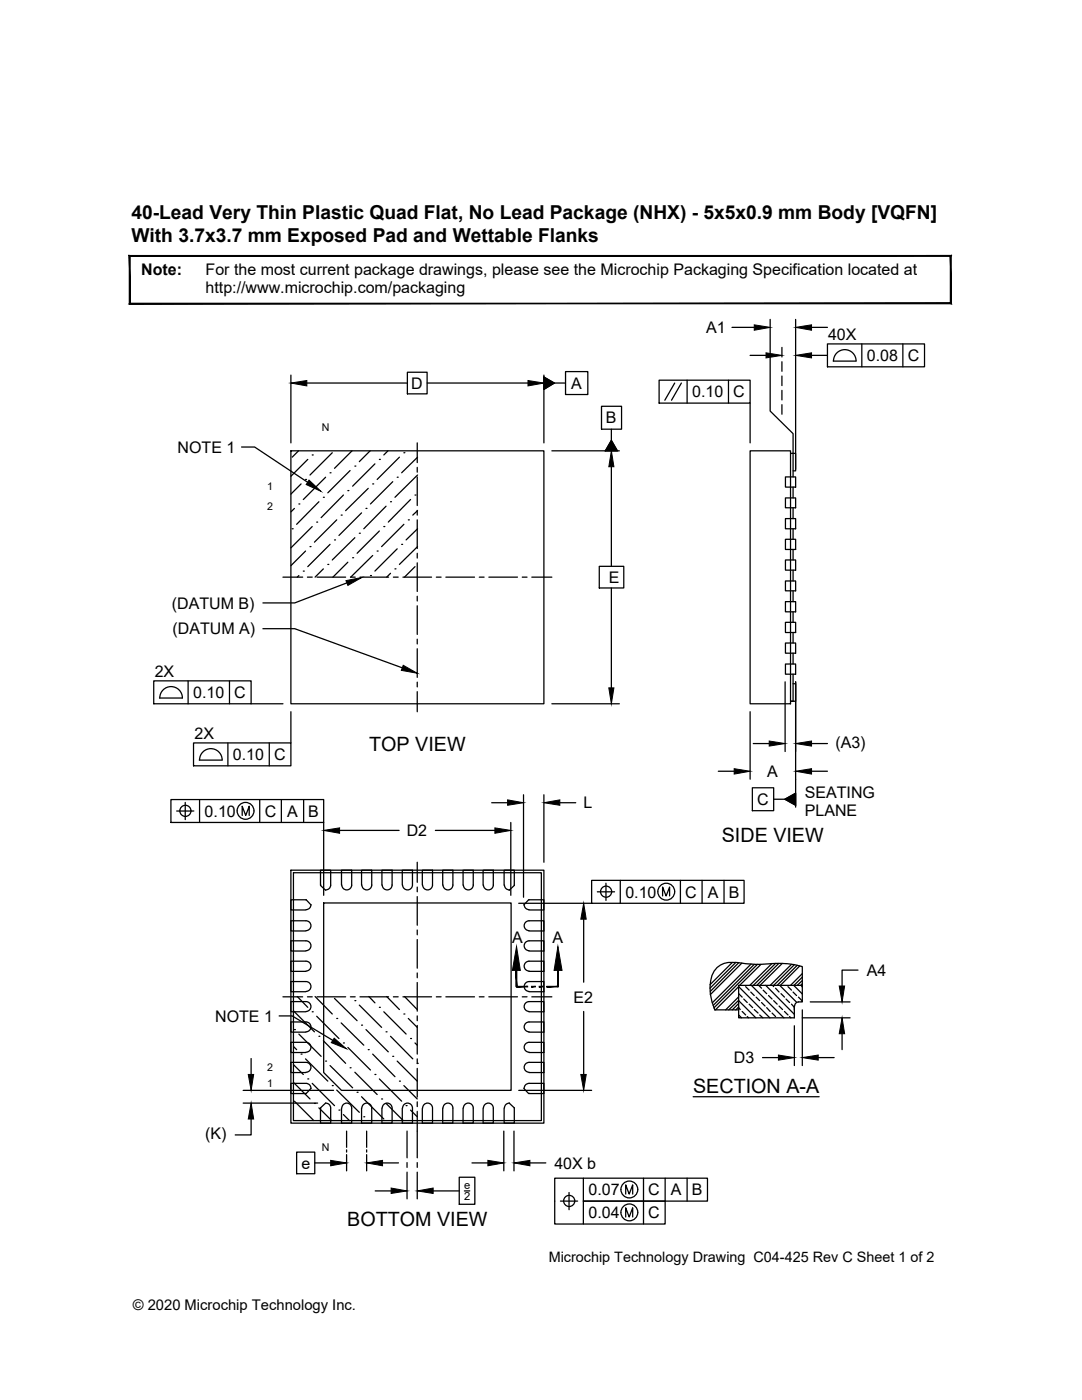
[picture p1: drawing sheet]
<svg xmlns="http://www.w3.org/2000/svg" width="216mm" height="279mm" viewBox="0 0 216 279" stroke-linecap="round" stroke-linejoin="round" font-family="sans-serif">
<!-- layer: K-VTOP -->
<path d="M58 90h50.5v50.5h-50.5z" fill="none" stroke="#000" stroke-width=".25"/>
<!-- layer: K-VTOP-HTCH -->
<g fill="none" stroke="#000" stroke-width=".25">
<path d="M59.6 90l-1.3 1.2M60.1 96.6l-2.1 2M61 95.7h.1M61.4 91.7l-3.4 3.4M62.3 90.8h.1M64.5 99.2h.1M65 95.2l-4.5 4.5M65.9 94.4h.1M66.3 90.4l-4.4 4.4M68.5 98.8l-4.4 4.5M69.4 97.9h.1M69.9 93.9l-4.5 4.5"/>
<path d="M70.2 90l-3.5 3.5M70.8 93h.1M73.5 97.5l-4.5 4.4M73.9 90l-2.2 2.1M74.4 96.6h.1M74.8 92.6l-4.4 4.4M75.7 91.7h.1M77.4 90l-.8 .8M78.4 96.1l-4.5 4.5M79.3 95.2h.1M79.7 91.2l-4.4 4.5M80.6 90.4h.1"/>
<path d="M81.9 99.7l-4.4 4.5M82.8 98.8h.1M83.3 91.2l-3.2 3.2M83.3 94.8l-4.5 4.4M58.3 105.5h.1M58.7 101.5l-.7 .7M59.6 100.6h.1M59.6 114.9l-.3 .3M60.5 114h.1M61 110l-3 2.9M61.9 109.1h.1M62.3 105.1l-4.3 4.2"/>
<path d="M63.2 104.2h.1M63.6 100.1l-4.4 4.5M64.5 113.5l-1.6 1.7M65.4 112.6h.1M65.9 108.6l-4.5 4.5M66.7 107.8h.1M67.2 103.8l-4.5 4.4M68.1 102.8h.1M69.4 112.2l-3 3M70.4 111.3h.1M70.8 107.3l-4.5 4.5M71.7 106.4h.1"/>
<path d="M72.1 102.4l-4.5 4.5M73 101.5h.1M73.9 114.9h.1M74.4 110.9l-4.4 4.3M75.3 110h.1M75.7 106l-4.4 4.4M76.6 105.1h.1M77 101l-4.4 4.5M77.9 100.1h.1M77.9 114.4l-.7 .8M78.8 113.5h.1M79.3 109.5l-4.5 4.5"/>
<path d="M80.1 108.6h.1M80.6 104.6l-4.5 4.5M81.5 103.8h.1M82.8 113.1l-2.1 2.1M83.3 101.9l-.9 .9M83.3 105.5l-2.3 2.3M83.3 109.1l-3.6 3.5"/>
</g>
<!-- layer: K-VBOT -->
<g fill="none" stroke="#000" stroke-width=".25">
<path d="M58 173.7h50.5v50.4h-50.5zM58.6 174.2h49.4v49.4h-49.4zM61 179.6h-3v2h3M61.1 179.6l.9 1M64 176.6v-2.9h2l-.1 3.2-.4 .6-.5 .1M64 176.7l1 1M64 176.6h.1M68.2 176.6a.98 .98 0 0 0 1 1 .98 .98 0 0 0 1-1v-2.9h-2.1v2.9M72.2 176.6a.98 .98 0 0 0 1 1 .98 .98 0 0 0 1-1v-2.9h-2.1v2.9M76.3 176.6a.98 .98 0 0 0 .9 1 .98 .98 0 0 0 1-1v-2.9h-2v2.9M80.3 176.6a.98 .98 0 0 0 1 1 .98 .98 0 0 0 1-1v-2.9h-2v2.9M84.3 176.6a.98 .98 0 0 0 1 1 .98 .98 0 0 0 1-1v-2.9h-2v2.9"/>
<path d="M88.4 176.6a.98 .98 0 0 0 1 1 .98 .98 0 0 0 1-1v-2.9h-2.1v2.9M92.5 176.6a.98 .98 0 0 0 .9 1 .98 .98 0 0 0 1-1v-2.9h-2v2.9M96.5 176.6a.98 .98 0 0 0 .9 1 .98 .98 0 0 0 1-1v-2.9h-2v2.9M100.6 176.6v-2.9h2v2.9M100.7 176.6l.3 .7 .7 .3M102.6 176.7l-1 1M102.6 176.6h.1M105.5 179.6l-1 1M105.5 179.6h3v2h-3M105.6 179.6h-.1M61 195.9h-3v2h3M61 183.8h-3v2h3"/>
<path d="M61 187.8h-3v2h3M61 191.8h-3v2.1h3M61 199.9h-3v2h3M61.1 195.9a.98 .98 0 0 1 .9 1 .98 .98 0 0 1-.9 1M61.1 183.8a.98 .98 0 0 1 .9 .9 .98 .98 0 0 1-.9 1M61.1 187.8a.98 .98 0 0 1 .9 .9 .98 .98 0 0 1-.9 1M61.1 191.8a.98 .98 0 0 1 .9 1 .98 .98 0 0 1-.9 1M61.1 199.9a.98 .98 0 0 1 .9 1 .98 .98 0 0 1-.9 1M62 180.5l-.2 .7-.7 .3M64.6 180.2h37.4v37.4h-33.9l-3.5-3.5zM104.6 180.5l.3 .7 .7 .3M105.6 197.9a.98 .98 0 0 1-1-1 .98 .98 0 0 1 .9-1h3v2h-3"/>
<path d="M105.6 193.8a.98 .98 0 0 1-1-1 .98 .98 0 0 1 .9-1h3v2.1h-3M105.6 189.7a.98 .98 0 0 1-1-.9 .98 .98 0 0 1 .9-1h3v2h-3M105.6 185.7a.98 .98 0 0 1-1-.9 .98 .98 0 0 1 .9-1h3v2h-3M61 208h-3v2.1h3M61 204h-3v2h3M61 212h-3v2.1h3M61 216.2h-3v2h3M61.1 208a.98 .98 0 0 1 .9 1 .98 .98 0 0 1-.9 1M61.1 204a.98 .98 0 0 1 .9 .9 .98 .98 0 0 1-.9 1M61.1 212a.98 .98 0 0 1 .9 1 .98 .98 0 0 1-.9 1M61.1 216.2l.7 .3 .2 .7-.9 1M61.1 218.2h.1"/>
<path d="M104.5 217.2l1 1M104.6 217.2l.1-.5 .6-.5h3.2v2h-3M105.5 218.2h.1M105.6 214a.98 .98 0 0 1-1-1 .98 .98 0 0 1 .9-1h3v2.1h-3M105.6 210a.98 .98 0 0 1-1-1 .98 .98 0 0 1 .9-1h3v2.1h-3M105.6 205.9a.98 .98 0 0 1-1-.9 .98 .98 0 0 1 .9-1h3v2h-3M105.6 201.9a.98 .98 0 0 1-1-1 .98 .98 0 0 1 .9-1h3v2h-3M64 221.2v2.9h2v-2.9M64 221.1l1-1 .7 .3 .3 .7M64 221.1h.1M68.1 221.2v2.9h2.1v-2.9M68.2 221.1a.98 .98 0 0 1 1-1 .98 .98 0 0 1 1 1"/>
<path d="M72.1 221.2v2.9h2.1v-2.9M72.2 221.1a.98 .98 0 0 1 1-1 .98 .98 0 0 1 1 1M76.2 221.2v2.9h2v-2.9M76.3 221.1a.98 .98 0 0 1 1-1 .98 .98 0 0 1 .9 1M80.3 221.2v2.9h2v-2.9M80.3 221.1a.98 .98 0 0 1 1-1 .98 .98 0 0 1 1 1M84.3 221.2v2.9h2v-2.9M84.3 221.1a.98 .98 0 0 1 1-1 .98 .98 0 0 1 1 1M88.3 221.2v2.9h2.1v-2.9M88.4 221.1a.98 .98 0 0 1 1-1 .98 .98 0 0 1 1 1M92.4 221.2v2.9h2v-2.9M92.5 221.1a.98 .98 0 0 1 .9-1 .98 .98 0 0 1 1 1"/>
<path d="M96.4 221.2v2.9h2v-2.9M96.5 221.1a.98 .98 0 0 1 .9-1 .98 .98 0 0 1 1 1M100.6 221.2v2.9h2v-2.9M101.6 220.1l1 1M101.7 220.1l-.7 .3-.3 .7"/>
</g>
<!-- layer: K-VBOT-HTCH -->
<g fill="none" stroke="#000" stroke-width=".25">
<path d="M59.3 198.9l2.1 2.1M62.9 198.9l3.4 3.5M66.7 199.3l4.6 4.4M70.8 199.7h.1M73.6 198.9l1.2 1.2M77.2 198.9l2.5 2.6M80.7 198.9l2.6 2.6M58.6 216l3.3 3.3M58.6 212.5l1.9 1.9M58.6 208.8l.6 .7M58.6 201.7l4.1 4.2M58.7 205.5h.1"/>
<path d="M58.7 219.8l3.9 3.8M59.6 206.4l4.5 4.4M60.1 210.4h.1M61 211.3l4.4 4.5M61.4 215.3h.1M62.3 201.9h.1M62.3 216.2l4.4 4.5M63.2 202.8l4.4 4.5M63.6 206.8h.1M64.5 207.7l4.5 4.5M65 211.8h.1M65.9 212.7l4.5 4.4"/>
<path d="M66.3 216.7h.1M67.2 203.3h.1M67.2 217.5l4.5 4.5M68.1 204.1l4.5 4.5M68.5 208.1h.1M69.4 209l4.5 4.5M69.9 213.1h.1M70.8 214l4.5 4.4M71.3 218h.1M71.7 200.6l4.4 4.4M72.1 204.6h.1M72.1 218.9l4.5 4.4"/>
<path d="M73 205.5l4.5 4.4M73.5 209.5h.1M74.4 210.4l4.4 4.5M74.8 214.4h.1M75.7 201h.1M75.7 215.3l4.4 4.5M76.1 219.3h.1M76.6 201.9l4.4 4.5M77 205.9h.1M77.9 206.8l4.5 4.5M78.4 210.8h.1M79.3 211.8l4 4"/>
<path d="M79.7 215.8h.1M80.6 202.4h.1M80.6 216.7l2.7 2.6M81.5 203.3l1.8 1.7M81.9 207.3h.1M82.8 208.1l.5 .5M83.3 212.2h.1M62.7 220.2h.1M63.6 221.1l2.6 2.5M67.6 221.5h.1M68.5 222.4l1.2 1.2M72.6 222.9h.1"/>
<path d="M77 220.2l3.5 3.4M81 220.7h.1M81.9 221.5l1.4 1.4"/>
</g>
<!-- layer: K-VSID -->
<g fill="none" stroke="#000" stroke-width=".25">
<path d="M149.7 90h8v50.5h-8zM156.7 99.4h2.1v1.9h-2.1zM156.7 95.2h2.1v2h-2.1zM157.7 90.5h.5M158.2 90.5h.6v3.5h-.6M158.2 90.5v4.7M158.2 97.2v2.2M156.7 115.9h2.1v2h-2.1zM156.7 111.8h2.1v2h-2.1zM156.7 107.6h2.1v2.1h-2.1zM156.7 103.5h2.1v2h-2.1zM158.2 101.3v2.2"/>
<path d="M158.2 105.5v2.1M158.2 109.7v2.1M158.2 113.8v2.1M158.2 117.9v2.2M156.7 132.5h2.1v2h-2.1zM156.7 128.3h2.1v2.1h-2.1zM156.7 124.2h2.1v2h-2.1zM156.7 120.1h2.1v2h-2.1zM157.7 139.9h.5M158.2 136.5h.6v3.4h-.6M158.2 122.1v2.1M158.2 126.2v2.1"/>
<path d="M158.2 130.4v2.1M158.2 134.5v5.4M159.3 200h.8v-3.3h-12.7v6.4h11.1v-2.3M159.4 200a.79 .79 0 0 0-.8 .7M160.1 196.7v-3.8a21.6 21.6 0 0 0-8.4-.4l-3.7-.3a7.6 7.6 0 0 0-4.2 .4 4.1 4.1 0 0 0-2 3.2 10 10 0 0 0 .8 5.7h4.8"/>
</g>
<!-- layer: K-VSID-HTCH -->
<g fill="none" stroke="#000" stroke-width=".25">
<path d="M146.1 192.1l-4.4 4.4M146.8 192.1l-5.1 5.1M147.4 198.9l-2.6 2.6M147.4 199.6l-2 1.9M147.4 192.1l-5.7 5.8M147.4 199.7l3.4 3.4M147.4 198.3l.7 .7M148 192.2l-6.3 6.3M148.4 199.4l.7 .7M148.8 196.9l.7 .7M149.8 198l.7 .7M149.9 192.4l-7.8 7.7"/>
<path d="M149.9 196.7l6.5 6.4M150.5 192.5l-8.2 8.2M150.9 199l.7 .7M151.1 192.5l-8.7 8.7M151.4 196.7l.6 .5M151.8 192.5l-4.2 4.2M152.3 197.6l.7 .7M152.8 196.7l5.7 5.7M153.4 198.7l.7 .7M154.1 192.3l-4.5 4.4M154.2 196.7l.2 .2M154.4 199.7l.7 .7"/>
<path d="M154.8 192.3l-4.5 4.4M154.8 197.2l.7 .8M155.4 192.3l-4.4 4.4M155.6 196.7l3.3 3.3M155.8 198.3l.7 .7M156.1 192.3l-4.5 4.4M156.9 199.4l.7 .7M157.2 196.9l.7 .7M157.9 192.5l-4.2 4.2M158.2 198l.7 .7M158.4 196.7l1.7 1.7M158.5 192.5l-4.1 4.2"/>
<path d="M159.1 192.7l-4 4M159.3 199l.7 .7M159.6 192.8l-3.9 3.9M159.8 196.7l.3 .3M160.1 194.3l-2.4 2.4M160.1 195l-1.7 1.7M160.1 195.7l-1 1M160.1 196.3l-.3 .4M142.8 201.5l4.6-4.6 6.2 6.2M147.4 200.3l-1.3 1.2M147.4 201l-.6 .5M147.4 202.6l.6 .5"/>
<path d="M147.4 201.1l.3 .4M148.1 201.9l.7 .7M149.1 202.9l.3 .2M149.5 200.4l.7 .7M150.5 201.5l.8 .7M151.6 202.6l.6 .5M152 200.1l.7 .7M153 201.1l.7 .8M154.1 202.2l.7 .7M155.5 200.8l.7 .7M156.5 201.9l.7 .7M157.6 202.9l.2 .2"/>
<path d="M157.9 200.4l.6 .6"/>
</g>
<!-- layer: P-VTOP-DIMS -->
<g fill="none" stroke="#000" stroke-width=".25">
<path d="M58 74.9v13.5M61.2 76.4h20.1M81.3 74.3h3.9v4.3h-3.9zM85.2 76.4h20.2M108.5 75.2l2.1 1.2-2.1 1.3zM108.5 74.9v13.5M110.6 76.4h2.2M112.8 74.2h4.5v4.5h-4.5zM48.2 89.2h2.6l10.6 7.1M110.1 90h13.5M120 81.1h4v4.6h-4zM122 87.9l1.2 2.1h-2.4z"/>
<path d="M122 85.7v2.2M122 93.1v19.9M69.2 116.3l-10.4 4h-6.3M119.6 113h4.9v4.3h-4.9zM122 117.3v20M30.7 135.9h19.4v4.6h-19.4zM31.8 139.3h4.6M31.9 139.3a2.25 2.25 0 0 1 2.2-2.3 2.25 2.25 0 0 1 2.3 2.3M37.5 135.9v4.6M45.8 135.9v4.6M52.5 125.5h6.3l21.5 7.8M38.6 148.3h19.4v4.5h-19.4z"/>
<path d="M39.8 151.7h4.5M39.8 151.7a2.25 2.25 0 0 1 2.3-2.3 2.25 2.25 0 0 1 2.2 2.3M45.5 148.3v4.5M50.1 140.5h6.4M53.7 148.3v4.5M58 142v6.3M110.1 140.5h13.5"/>
</g>
<path d="M58 76.4l3.2-.5v1.1zM105.4 75.9l3.1 .5-3.1 .6zM108.5 75.2l2.1 1.2-2.1 1.3zM61.7 95.8l2.3 2.2-2.9-1.3zM122 90l.5 3.1h-1zM122 87.9l1.2 2.1h-2.4zM69 115.9l3.2-.7-2.8 1.6zM80.5 132.8l2.8 1.6-3.2-.6zM121.5 137.3h1l-.5 3.2z" fill="#000" stroke="#000" stroke-width=".2"/>
<!-- layer: P-VBOT-DIMS -->
<g fill="none" stroke="#000" stroke-width=".25">
<path d="M34.1 159.6h30.5v4.5h-30.5zM39.8 159.6v4.5M51.8 159.6v4.5M56.1 159.6v4.5M60.6 159.6v4.5M104.5 158.6v20.5M108.5 158.6v13.5M35.2 161.9h3.5M37 160.1v3.5M48.3 162.7v-1.8l.7 1.8 .7-1.8v1.8M64.6 164.1v14.6M67.8 165.7h11.8"/>
<path d="M86.9 165.7h11.8M98.1 160.2h3.2M101.9 164.1v14.6M111.7 160.2h3.2M118.1 175.7h30.4v4.6h-30.4zM119.2 178h3.4M120.9 176.3v3.4M123.8 175.7v4.6M132.2 178.8v-1.8l.7 1.8 .7-1.8v1.8M135.8 175.7v4.6M140.1 175.7v4.6M144.5 175.7v4.6"/>
<path d="M103.5 180.3h14.6M116.5 183.4v12.6M48.5 217.6h18.1M50.1 211.3v3.1M55.7 202.7h2.6l8.1 4.9M103.5 217.6h14.6M116.5 201.9v12.5M48.5 220.1h14.9M50.1 223.3v3.2h-3.2M59.2 229.9h3.6v4.3h-3.6zM62.8 232.1h3.2M69.2 225.7v3.3"/>
<path d="M69.2 229.5v.4M69.2 230.4v3.3M73.2 225.7v3.3M73.2 229.5v.4M73.2 230.4v3.3M74.9 237.7h3.1M76.3 232.1h3.2M81.2 225.7v5.4M81.2 232v1M81.2 233.9v5.4M83.3 225.7v5.4M83.3 232v1"/>
<path d="M83.3 233.9v5.4M86.4 237.7h5.2M91.6 234.9h3.1v5.4h-3.1zM92.7 237.7h1M94.2 232.1h3.2M100.5 225.7v8M102.6 225.7v8M105.7 232.1h3.2M111.8 239.7h3.5M113.5 238v3.4M116.4 235.1v4.6h16.3v4.6h-22v-9.2h30.5v4.6h-24.8v4.6M124.8 238.3v-1.8l.7 1.8 .7-1.8v1.8"/>
<path d="M128.4 235.1v9.2M132.7 235.1v4.6M137.1 235.1v4.6M124.8 242.9v-1.9l.7 1.9 .7-1.9v1.9"/>
<circle cx="37" cy="161.8" r="1.11"/>
<circle cx="49" cy="161.8" r="1.68"/>
<circle cx="120.9" cy="178" r="1.11"/>
<circle cx="132.9" cy="178" r="1.68"/>
<circle cx="113.6" cy="239.7" r="1.11"/>
<circle cx="125.6" cy="237.4" r="1.68"/>
<circle cx="125.6" cy="242" r="1.68"/>
</g>
<!-- layer: P-VSID-DIMS -->
<g fill="none" stroke="#000" stroke-width=".25">
<path d="M131.5 75.9h18.2v4.5h-18.2zM134.6 76.4l-1.9 3.5M136 76.4l-2 3.5M137.1 75.9v4.5M145.4 75.9v4.5M146.1 65.3h4.4M149.7 70.9h3.2M153.7 63.7v18.3l4.5 4.5v4M156 69.3v1.9M156 72.2v1.9M156 75v2M156 77.9v1.9"/>
<path d="M158.8 63.7v30M161.9 65.3h3.2M161.9 70.9h3.2M165.1 68.6h19.4v4.6h-19.4zM166.3 72.1h4.5M166.3 72a2.25 2.25 0 0 1 2.3-2.2 2.25 2.25 0 0 1 2.2 2.2M172 68.6v4.6M180.2 68.6v4.6M149.7 80.4v8M156 80.8v1.9M156.7 136.1v13.9M158.8 136.1v25"/>
<path d="M143.3 153.9h3.2M149.7 142v13.5M150.1 157.2h4.3v4.6h-4.3zM150.3 148.4h3.2M154.4 159.5h2.2M156.6 159.5l2.2-1.2v2.4zM161.9 153.9h3.2M161.9 148.4h3.2M161.7 200h7.9M171.2 193.6h-3.2v3.2M138.3 218.9h25.2M152.2 211.1h3.1"/>
<path d="M158.5 204.7v8M160.1 203.1h9.5M160.1 201.5v11.2M163.3 211.1h3.1M168 206.3v3.2"/>
</g>
<!-- layer: P-VBOT-DIMS -->
<g fill="#000" stroke="#000" stroke-width=".2">
<path d="M101.3 159.6l3.2 .6-3.2 .5zM108.5 160.2l3.2-.6v1.1zM64.6 165.7l3.2-.5v1.1zM98.7 165.2l3.2 .5-3.2 .6zM103.1 188.9l.7 4.8h-1.6zM111.3 188.9l.8 4.8h-1.5zM116.5 180.3l.5 3.1h-1.1zM49.5 214.4h1.1l-.5 3.2zM66.7 207.2l2.4 2.1-3-1.2zM115.9 214.4h1.1l-.5 3.2zM50.1 220.1l.5 3.2h-1.1zM66 231.6l3.2 .5-3.2 .6z"/>
<path d="M73.2 232.1l3.1-.5v1.1zM78 237.1l3.2 .6-3.2 .5zM83.3 237.7l3.1-.6v1.1zM97.4 231.6l3.1 .5-3.1 .6zM102.6 232.1l3.1-.5v1.1z"/>
<path d="M103.1 196.8v.2l2.2-.2zM103.1 197l2.2-.2v.2z"/>
<path d="M102.9 193.7l.2 3.2v-3.2zM102.9 193.7l.2 3.2h-.2z"/>
<path d="M106.1 196.8v.2l.7-.2zM106.1 197l.7-.2v.2z"/>
<path d="M107.6 196.8v.2l.7-.2zM107.6 197l.7-.2v.2z"/>
<path d="M109.1 196.8v.2l2.2-.2zM109.1 197l2.2-.2v.2z"/>
<path d="M111.3 193.7v3.2h.1zM111.3 193.7h.1v3.2z"/>
</g>
<!-- layer: P-VSID-DIMS -->
<g fill="#000" stroke="#000" stroke-width=".2">
<path d="M150.5 64.8l3.2 .5-3.2 .6zM152.9 70.4l3.1 .5-3.1 .5zM158.8 65.3l3.1-.5v1.1zM158.8 70.9l3.1-.5v1zM146.5 153.4l3.2 .5-3.2 .6zM153.5 147.9l3.2 .5-3.2 .5zM156.6 159.5l2.2-1.2v2.4zM158.8 153.9l3.1-.5v1.1zM158.8 148.4l3.1-.5v1zM167.5 196.8h1l-.5 3.2zM155.3 210.6l3.2 .5-3.2 .5zM160.1 211.1l3.2-.5v1z"/>
<path d="M168 203.1l.5 3.2h-1z"/>
</g>
<!-- layer: K-VTOP-CNTR -->
<g fill="none" stroke="#000" stroke-width=".25">
<path d="M83.3 88.4v3.9M83.3 93.3v.9M83.3 95.2v5.7M56.5 115.2h3.9M61.3 115.2h1M63.3 115.2h5.7M69.9 115.2h1M71.8 115.2h5.7M78.5 115.2h.9M80.4 115.2h5.7M83.3 101.8v1M83.3 103.8v5.7"/>
<path d="M83.3 110.4v1M83.3 112.3v5.7M83.3 119v.9M87.1 115.2h.9M89 115.2h5.7M95.6 115.2h1M97.5 115.2h5.8M104.2 115.2h1M106.1 115.2h4M83.3 120.9v5.7M83.3 127.6v.9M83.3 129.5v5.7"/>
<path d="M83.3 136.1v1M83.3 138v4"/>
</g>
<!-- layer: G-TEXT-DSCL -->
<path d="M25.8 60.6l163.8-.1h-163.6zM25.8 60.6l163.8-.1 .2 .1zM189.6 51.2v9.3l.2 .1zM189.6 51.2l.2-.2v9.6zM26 51.2h163.6l.2-.2zM25.8 51h164l-163.8 .2zM25.8 51l.2 9.5v-9.3zM25.8 51l.2 9.5-.2 .1z" fill="#000" stroke="#000" stroke-width=".2"/>
<!-- layer: K-VBOT-CNTR -->
<g fill="none" stroke="#000" stroke-width=".25">
<path d="M83.3 172.1v4M83.3 177v1M83.3 178.9v5.8M56.5 198.9h3.9M61.3 198.9h1M63.3 198.9h5.7M69.9 198.9h1M71.8 198.9h5.7M78.5 198.9h.9M80.4 198.9h5.7M83.3 185.6v1M83.3 187.5v5.7"/>
<path d="M83.3 194.2v.9M83.3 196.1v5.7M87.1 198.9h.9M89 198.9h5.7M95.6 198.9h1M97.5 198.9h5.8M104.2 198.9h1M106.1 198.9h4M83.3 202.7v1M83.3 204.7v5.7M83.3 211.3v1M83.3 213.2v5.7"/>
<path d="M83.3 219.9v.9M83.3 221.8v3.9"/>
</g>
<!-- layer: P-VBOT-DIMS -->
<path d="M111.3 196.8v.2" fill="none" stroke="#000" stroke-width=".2"/>
<g font-size="3.9">
<text x="73.7" y="149.8">TOP VIEW</text>
<text x="144" y="168.1">SIDE VIEW</text>
<text x="138.3" y="218.1">SECTION A-A</text>
<text x="69.3" y="244.6">BOTTOM VIEW</text>
</g>
<g font-size="3.8">
<text x="26.2" y="43.7">40-Lead Very Thin Plastic Quad Flat, No Lead Package (NHX) - 5x5x0.9 mm Body [VQFN]</text>
<text x="26.2" y="48.3">With 3.7x3.7 mm Exposed Pad and Wettable Flanks</text>
</g>
<g font-size="3.2">
<text x="28.2" y="54.8">Note:</text>
<text x="41" y="54.8">For the most current package drawings, please see the Microchip Packaging Specification located at</text>
<text x="41" y="58.5">http://www.microchip.com/packaging</text>
<text x="140.9" y="66.5">A1</text>
<text x="165.2" y="67.9">40X</text>
<text x="82" y="77.6">D</text>
<text x="114" y="77.6">A</text>
<text x="173" y="72.1">0.08</text>
<text x="181.2" y="72.1">C</text>
<text x="138.1" y="79.3">0.10</text>
<text x="146.3" y="79.3">C</text>
<text x="120.9" y="84.5">B</text>
<text x="35.4" y="90.4">NOTE 1</text>
<text x="121.5" y="116.3">E</text>
<text x="34.3" y="121.5">(DATUM B)</text>
<text x="34.4" y="126.5">(DATUM A)</text>
<text x="30.9" y="135.1">2X</text>
<text x="38.6" y="139.3">0.10</text>
<text x="46.7" y="139.3">C</text>
<text x="38.8" y="147.4">2X</text>
<text x="166.7" y="149.2">(A3)</text>
<text x="46.5" y="151.6">0.10</text>
<text x="54.7" y="151.7">C</text>
<text x="153.1" y="155.1">A</text>
<text x="116.4" y="161.3">L</text>
<text x="151.1" y="160.6">C</text>
<text x="160.6" y="159.3">SEATING</text>
<text x="40.8" y="163">0.10</text>
<text x="52.8" y="163">C</text>
<text x="57.3" y="163">A</text>
<text x="61.5" y="163">B</text>
<text x="81.2" y="166.9">D2</text>
<text x="160.6" y="162.9">PLANE</text>
<text x="124.8" y="179.1">0.10</text>
<text x="136.7" y="179.1">C</text>
<text x="141.2" y="179.1">A</text>
<text x="145.4" y="179.1">B</text>
<text x="102.2" y="188.2">A</text>
<text x="110.2" y="188.2">A</text>
<text x="173" y="194.7">A4</text>
<text x="42.9" y="203.9">NOTE 1</text>
<text x="114.4" y="200.1">E2</text>
<text x="146.4" y="212.2">D3</text>
<text x="41" y="227.3">(K)</text>
<text x="60.1" y="233.2">e</text>
<text x="110.6" y="233.2">40X b</text>
<text x="117.4" y="238.6">0.07</text>
<text x="129.4" y="238.6">C</text>
<text x="133.9" y="238.6">A</text>
<text x="138.1" y="238.6">B</text>
<text x="117.4" y="243.1">0.04</text>
<text x="129.4" y="243.1">C</text>
</g>
<g font-size="2.9">
<text x="109.5" y="251.8">Microchip Technology Drawing C04-425 Rev C Sheet 1 of 2</text>
<text x="26.5" y="261.5">© 2020 Microchip Technology Inc.</text>
</g>
<g font-size="2.2">
<text x="92.6" y="237.4">e</text>
<text x="92.6" y="239.5">2</text>
</g>
<g font-size="2.1">
<text x="64.2" y="86">N</text>
<text x="53.3" y="97.7">1</text>
<text x="53.3" y="101.8">2</text>
<text x="53.3" y="213.8">2</text>
<text x="53.3" y="216.9">1</text>
<text x="64.2" y="229.7">N</text>
</g>
</svg>
